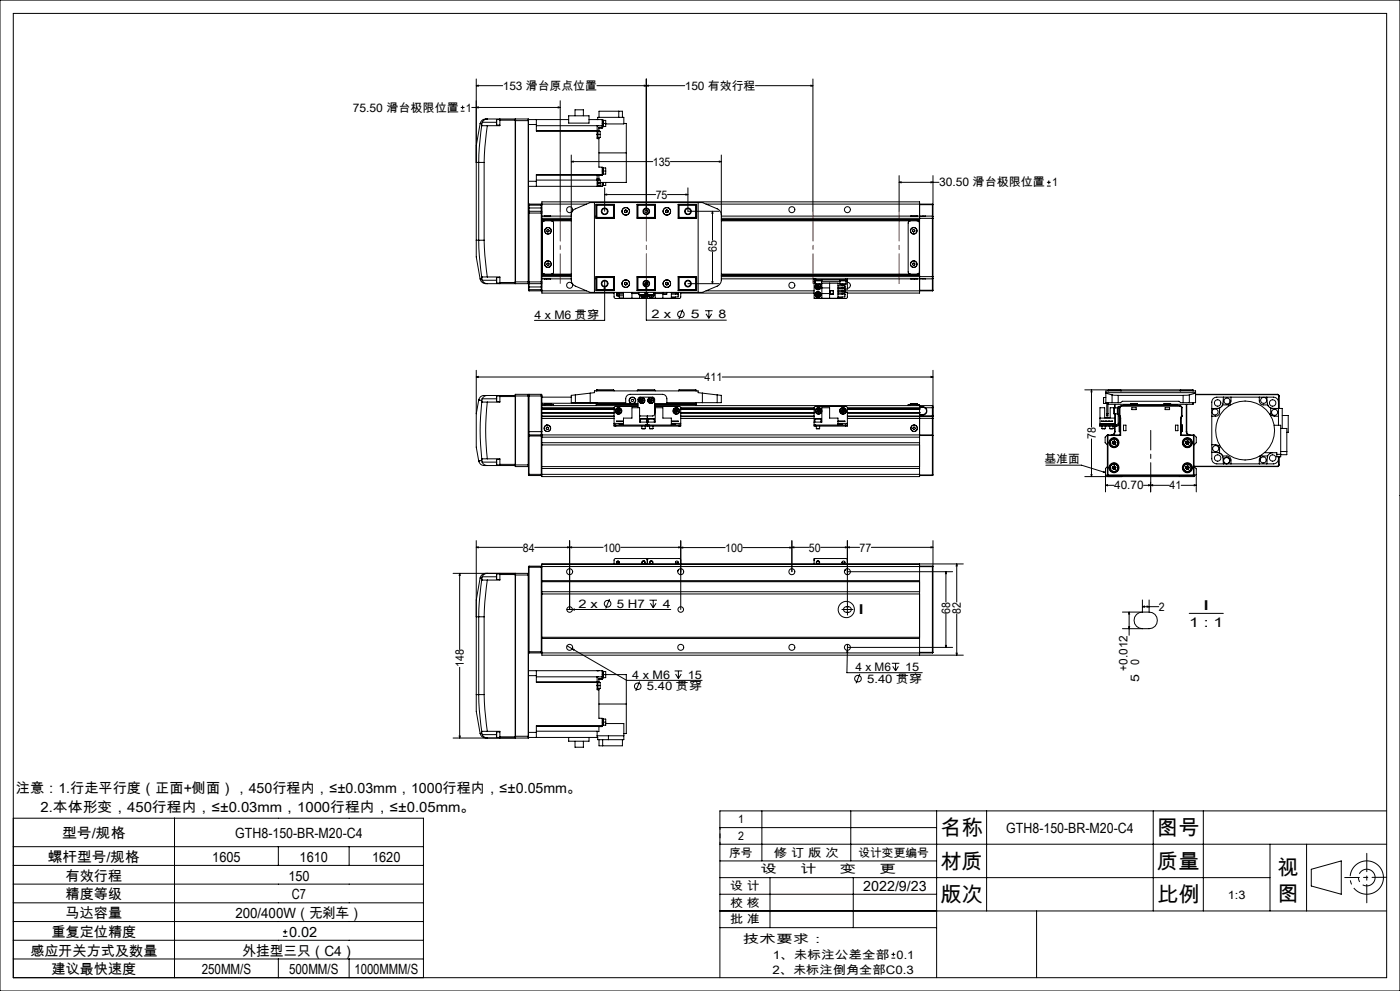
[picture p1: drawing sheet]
<svg xmlns="http://www.w3.org/2000/svg" width="420mm" height="297mm" viewBox="0 0 420 297" stroke-linecap="round" stroke-linejoin="round" font-family="sans-serif">
<g fill="none" stroke="#000" stroke-width=".3">
<path d="M0 0h420v297h-420zM4 4h412v289h-412zM138.2 33.3h1.1M138.2 32.2h1.1M138.8 31.6v1.2M141.5 32.2h26.6M142.9 25.7l.6-.2v.3zM142.9 23.7v48.3M142.9 25.7h7.9M142.9 32.2l.6-.2v.3zM144 37l-1.1 6.7v5h.7M144 37l.5 .1"/>
<path d="M144.5 37.5l-.7 6.6-.2 4.6M144.5 37.5l1.7 .2M144.5 37.1v.4M144.7 36.7l-.2 .4M144.7 36.7h4.2M146.2 35.7h-.4a1.66 1.66 0 0 0-1.8 1.3M146.2 37.7l-.7 6.5-.3 4.5M146.2 35.7l8.4 .1M146.2 35.7l-.8 .2-.7 .8M149 35.8v1.7M149 35.8h1M149 37.5h1"/>
<path d="M150 35.7v.3M150 36v1.7h-3.8M150 36h4.6M154.6 35.8v.4M154.6 36.2v48.3M154.6 36.2h3.9M154.7 35.7v49.3M154.7 35.7h3.8M154.7 35.7l-.1 .1M158.5 35.7v49.3M158.5 35.7v.5M158.5 36.2v48.7"/>
<path d="M158.5 35.8h12.1M158.5 37.3h2.4M160.9 37.3v2h18.5v2h-.3M160.9 35.8v1.5M160.9 39.2h18.2M160.9 37.7h19.8M167.5 32l.6 .2-.6 .1zM168.1 30.2v33.1M170.6 34.7h6.1v2.2h-6.1zM172.5 34.7v-1.8h2.5v1.8M176.7 35.8h4v2.6h-1M179.1 25.7h26.3"/>
<path d="M179.1 39.2v1.1M179.1 37.7h.1M179.1 37.7v1.4M179.1 35.8h.1M179.1 35.8h.2M179.1 39.1v.1M179.1 39.1h.6M179.3 35.8v-.6h7.8v1.9h-5.4M179.4 39.4h.7v.9M179.7 39.1v.3M179.7 35.2v-1.9h7v1.9M180.7 38.2h-1v.9"/>
<path d="M180.7 36h.3v2h-.3M180.7 37h1M180.8 36v2M181 36.1h.7v.9M181.7 37v.9h-.7M185.6 33.3v1.9M187.1 37h.8v8.8M193.3 25.5l.6 .2-.6 .1zM193.9 25.7l.6-.2v.3zM193.9 23.7v39.6M226.6 25.7h17.3M243.3 25.5l.6 .2-.6 .1z"/>
<path d="M243.9 23.7v39.6M143.6 48.7h1.6M143.6 48.7v23.3M145.2 48.7v23.3M158.5 54.3h2.4M160.9 54.3v1.5M160.9 54h18.2M171.4 48.4l.6-.1v.3zM171.4 46.5v37.8l.9 1.3 4.8 2h33.6l4.5-1.8 .6-.5 .5-.6 .1-.8v-37.4M171.4 48.4h24.4M179.1 40.3v1.3h.6M179.1 40.3h.1"/>
<path d="M179.1 52.5h.1M179.1 52.5v1M179.1 54v1.8M179.1 53.9h.3v1.9M179.1 55.8h.1M179.1 40.3h1M179.1 53.5v.5M179.1 53.5h.6M179.1 54.9h1M179.4 53.9h.7v1M179.7 41.2v.4M179.7 53.5v.4"/>
<path d="M179.7 41.6v8.5h1v2.4h-19.8M179.7 55.8h.1M179.7 45.8h8.2M180.1 40.3v.9h-.7M180.1 54.9v.9h-.7M180.7 52.3h-19.8v2M180.7 50.3h.3v1.9l-.3 .1M180.7 52.6h-1v.9M180.7 54.7v1.1h-22.2M180.7 51.3h1M180.8 50.3v2M180.8 54.7v1"/>
<path d="M181 50.3h.7v1M181 54.7v.9l-.3 .1M181.4 58.3l.6-.1v.3zM181.4 56.3v7M181.4 58.3h15.3M181.7 51.3v.9h-.7M181.7 54.7v.9h-.7M187.9 45.8v8.9h-7.8M200.2 58.3h6.2M201.1 48.4h15.3M205.8 58.2l.6 .1-.6 .2zM206.4 56.3v7h9.3"/>
<path d="M215.8 48.3l.6 .1-.6 .2zM269.7 54.6l.6-.1v.3zM269.7 54.6h12M269.7 52.6v10.7M279.3 54.5l.6 .1-.6 .2zM279.9 52.6v12.3M314.1 55.8h1.1M314.1 54.6h1.1M314.6 54.1v1.1M142.9 72v5l1.1 6.6M142.9 72h.7M143.6 72h1.6"/>
<path d="M143.6 72l.2 4.6 .7 6.5M145.2 72l.3 4.4 .7 6.6M158.5 61.6h4.1M158.5 63.8h4.1M158.5 62.3h4.1M158.7 63.3v21.7M158.7 61.2v2.1M158.7 63.3h3.7M158.7 61.2h3.7M158.7 63.3l-.2 .2M158.7 61.2l-.2 .1M162.4 63.3v21.7"/>
<path d="M162.4 61.2v2.1M162.4 63.3l.2 .2M162.4 61.2l.2 .1M162.6 63.5v.3M162.6 63.5v-3h113.3v4.3M162.6 63.8v20.7M162.6 66.2h8.8M162.6 65.9h8.8M162.6 64.8h8.8M162.6 61.2h13.4M162.6 65.4h8.8M162.6 65.8h8.8"/>
<path d="M163.2 64.8h2M163.4 66.2l-.5 .2-.2 .3v14.9l.2 .4 .5 .2M164.1 68.9l.3-.1 .3 .2v.4l-.4 .2-.3-.3zM164.1 78.9l.4-.1 .2 .3v.3l-.4 .1-.3-.2zM165.4 66.2l.5 .2 .2 .3v14.9l-.2 .4-.5 .2M171.4 64.4l.1-.7 .8-.9 4.8-2.1h33.6l4.8 2.1 .8 .9 .1 .7M178.3 60.7v26.9M178.8 64.8h.1M178.8 61.2h5.5v4.2h-5.5zM178.9 61.5v3.9M178.9 61.5h5.1M179.1 61.3v4"/>
<path d="M179.1 61.3l-.2 .2M179.1 61.3h5.2M179.1 65.3h5.2M184 61.5l.2-.2v4l-.2-.1M184 65.2h-5.1l.2 .1M184 61.5v3.7M187.4 63.5l.3 .2M187.4 63.1v.4M187.7 62.9l.4 .2M187.7 62.9l-.3 .2M188.1 63.5l-.4 .2M188.1 63.1v.4"/>
<path d="M191.1 61.2h5.5v4.2h-5.5zM191.1 61.3h5.5M191.1 65.3h5.5M191.4 61.5v3.7M191.4 61.5l-.2-.2v4l.2-.1M191.4 61.5h5M191.4 65.2h5M196.4 61.5l.2-.2v4l-.2-.1M196.4 61.5v3.7M199.7 63.5l.4 .2M199.7 63.1v.4M200.1 62.9l.3 .2"/>
<path d="M200.1 62.9l-.4 .2M200.4 63.5l-.3 .2M200.4 63.1v.4M203.4 61.2h5.6v4.2h-5.6zM203.4 61.3h5.3M203.4 65.3h5.3M203.7 61.5l-.1-.2v4l.1-.1M203.7 61.5v3.7M203.7 61.5h5.2M203.7 65.2h5.2l-.2 .1M208.7 61.3v4M208.7 61.3l.2 .2"/>
<path d="M208.9 61.5v3.9M208.9 64.8h.1M209.4 60.7v26.9M211.8 61.2h67.9M213.7 63.3v8.7M213.7 75.5v9.5M213.7 63.3l.2 .6h-.3zM216.4 66.2h59.5M216.4 65.9h59.5M216.4 64.8h60.5M216.4 65.4h63.3M216.4 65.8h59.5"/>
<path d="M273.1 66.2l-.6 .5v14.9l.6 .6M273.2 64.8h2M273.8 68.9l.3-.1 .4 .2-.1 .4-.3 .2-.3-.3zM273.9 78.9l.3-.1 .3 .3-.1 .4h-.4l-.2-.3zM275.1 66.2l.5 .2 .2 .4v14.7l-.2 .5-.5 .2M275.9 64.8v.6M275.9 65.4v17.5M275.9 61.3h3.8M276.9 64.8h.7M276.9 64.8h.1M277.6 64.8h-.7M277.6 64.8h2.1"/>
<path d="M279.7 64.8v.6M279.7 65.4h.2M279.7 64.8l.2 .1M279.7 61.2v.1M279.7 61.2l.2 .1h-.2M279.7 61.3v3.5M279.7 65.4v17.5M279.9 64.9v.5M279.9 65.4v17.5M144 83.6a1.84 1.84 0 0 0 2.2 1.4M144.5 83.1v.5M144.5 83.6l.2 .4"/>
<path d="M144.5 83.6h-.5M144.7 84l.7 .8 .8 .2M144.7 84h4.2M146.2 83l-1.7 .1M146.2 83h3.8v1.7M149 83.2v1.6M149 83.2h1M149 84.8h1M150 84.7v.3M150 84.7h4.6M154.6 84.9l-8.4 .1M154.6 84.5v.4"/>
<path d="M154.6 84.5h8M154.6 84.9l.1 .1M154.7 85h3.8M158.5 84.9v1.1M158.5 86l.2 1.2M158.5 84.9v.1M158.5 86.8h4.1M158.5 84.8l.2 .2M158.5 86h4.1M158.7 85v2.2M158.7 85h3.7M158.7 87.2h3.7"/>
<path d="M162.4 85v2.2M162.6 84.5v.3M162.6 84.8v3h21.6M162.6 82.2h8.8M162.6 82.5h8.8M162.6 83.6h8.8M162.6 87.2h13.4M162.6 82.9h8.8M162.6 84.8l-.2 .2M162.6 87l-.2 .2M163.2 83.6h2M178.8 83.6h.1"/>
<path d="M178.8 82.9h5.5v4.2h-5.5zM178.9 82.9v3.9M178.9 86.8h5.1M178.9 86.8l.2 .2M179.1 83v4M179.1 83l-.2 .2h5.1M179.1 83h5.2M179.1 87h5.2M181.4 85.8l.1 .6h-.3zM181.4 84.2v11.8h-21.1M184 83.2l.2-.2v4l-.2-.2M184 83.2v3.6"/>
<path d="M184.2 87.6v1.5l.4 .4 9.4-.1M185 87.6v.2h2M185 88.2v.4h2M185 88.2v.2M185 88.2h2M185.2 88.6h.4M185.8 87.8v.4l-.4-.3-.4 .3M185.8 88.6v.7h1.2M187 87.6v1.8h14.4v-1.8M187.4 85.2l.3 .2M187.4 84.8v.4M187.7 84.6l.4 .2"/>
<path d="M187.7 84.6l-.3 .2M188.1 85.2l-.4 .2M188.1 84.8v.4M189.6 87.6v1.8M189.6 88h2.1M191.1 83h5.5M191.1 82.9h5.5v4.2h-5.5zM191.1 87h5.5M191.4 83.2v3.6M191.4 87v.1M191.4 83.2l-.2-.2v4l.2-.2M191.4 83.2h5"/>
<path d="M191.4 86.8h5M191.7 88.3h1.8M191.7 87.6v.7M191.9 88.3v1.1M192.1 87v.1M192.6 88.3l.1 .3M192.7 88.6l.5 .2M193 88.3l-.3 .3M193.1 88.3l.1 .5M193.2 88.3l.3 .1M193.5 87.6v.7M193.5 88.1v.3"/>
<path d="M193.5 85.2l.3-.1zM193.5 85.2l.2 .2M193.5 88.4l-.3 .4M193.6 85.3l.1 .1M193.6 87.6a.86 .86 0 0 1-.2 1.5 .86 .86 0 0 1-1.2-.8M193.7 87.6a.9 .9 0 0 1-.3 1.5 .9 .9 0 0 1-1.2-.8M193.8 84.6v.5M193.8 84.9h.5M193.9 85.8l.1 .6h-.3zM193.9 84.2v11.8h24M194.2 84.7v.6M194.2 87.6v1.8"/>
<path d="M194.3 88.3h1.8M194.3 87.6v.7M194.5 88.3l.2 .5M194.9 88.3l.1 .3M195 88.6l.4 .2M195.3 88.3l-.3 .3M195.4 88.3v.5M195.5 88.3l.4 .2M195.7 87v.1M195.8 88.3l.1 .2M195.9 88.5l-.5 .3M196.1 87.8a.9 .9 0 0 1-.2 1.2 .9 .9 0 0 1-1.2-.2"/>
<path d="M196.1 87.8a.86 .86 0 0 1-.2 1.2 .86 .86 0 0 1-1.2-.2M196.1 87.6v.7M196.4 83.2l.2-.2v4.1M196.4 83.2v3.6M196.4 87v.1M196.4 86.8l.2 .2M196.6 87.6v1.8M196.6 88h2.3M198.9 87.6v1.8M199 87.6v.6h1v-.6M199.7 85.2l.4 .2M199.7 84.8v.4"/>
<path d="M200.1 84.6l.3 .2M200.1 84.6l-.4 .2M200.4 85.2l-.3 .2M200.4 84.8v.4M201.4 88.2h2M202.7 87.8v.4l.4-.3 .3 .3M202.7 89v.3h-1.3M203.4 88.2v.2M203.4 82.9h5.6v4.2h-5.6zM203.4 87.6v.2h-2M203.4 88.2v.8h-2M203.4 83h5.3"/>
<path d="M203.4 87h5.3M203.7 83.2l-.1-.2v4l.1-.2M203.7 83.2v3.6M203.7 86.8h5.2M204.2 87.6v1.5l-.4 .4-9.3-.1M204.2 87.8h40M204.8 92.8l-1.1 2.8M206.4 85h9.3M208.7 83v4M208.7 83l.2 .2h-5.2M208.9 82.9v3.9M208.9 83.6h.1"/>
<path d="M208.9 86.8l-.2 .2M211.5 93.1h2.3M211.8 94l.9 1.4M211.8 87.2h32.4M212.7 93.1v2.3M213.5 94l-.8 1.4M213.6 84.4h.3l-.2 .6zM216.4 82.2h59.5M216.4 82.5h59.5M216.4 83.6h27.8M216.4 82.9h63.3M244.2 83.6h.5"/>
<path d="M244.2 83.9h.5M244.2 83.9v.5M244.2 83.6v.3M244.2 84.4v5h7.2v-4.5h-4.9M244.2 84.4h.5M244.2 84.9h.5M244.5 83.9v.3h2.1v-.3M244.7 85.1h.1M244.7 84.2v.9M244.7 85.2h1.7M244.7 83.6v.3M244.7 83.6h9"/>
<path d="M244.7 83.9h9M244.9 86l.2 .4M244.9 88.1l.1 .5M244.9 88.1l1 .4M245 85.2l-.5 .8M245 88.6l.4 .2M245.1 85.5l-.2 .5M245.1 85.5l.6 .9M245.4 87.8l-.5 .3M245.4 87.8l.4 .2M245.4 87.8v1M245.6 85.5h-.5"/>
<path d="M245.6 85.5l.3 .4M245.6 85.5l-.5 .9M245.7 86.4h-.6M245.7 85.2a.88 .88 0 0 1 .2 1.5 .88 .88 0 0 1-1.4-.7M245.8 85.2a.9 .9 0 0 1 .1 1.5 .9 .9 0 0 1-1.4-.7M245.8 88l.1 .5M245.8 88l-.8 .6M245.9 88.5l-.5 .3M245.9 85.9l-.2 .5M245.9 85.9l-1 .1M246.4 85.2h.1M246.5 84.2v.9"/>
<path d="M246.5 84.4h5.5M246.6 84.9v4.5M246.6 88h2.3M246.6 86.3h2.3M248.9 84.9v4.5M249 87.1h1v1.1h-1zM249 88.1v-1h1v1M251.4 85.6h2.1v.5M251.4 86.5h2.1v.5h-2.1M251.4 87.3h2.1v.5h-2.1M251.4 88.2h2.1v.8h-2.1M251.4 86.1h2.1"/>
<path d="M251.4 85h.6M251.9 83.9v.3h2v-.3M252 85.1h.1M252 85.1h1.8M252 84.2v.9M252.7 87.8v.4l.3-.3 .4 .3M252.7 85.2v.4M252.7 87v.3M252.7 89v.3h-1.3M252.7 87.2h27M252.8 85.6h.5M253.4 86.1l-.4 .3-.3-.3v.4"/>
<path d="M253.5 85.9v.2M253.5 88.2v.2M253.5 87.6h.7v1.5l-.4 .4-9.3-.1M253.7 83.6h.5M253.7 83.9h.5M253.7 83.6v.3M253.8 85.1l-1.8 .1M253.8 84.2v.9M253.8 84.4h.4M254.2 84.6a.9 .9 0 0 1 .9 .9 .9 .9 0 0 1-.9 .9M254.2 83.9v.5M254.2 83.6v.3"/>
<path d="M254.2 84.4v2.2h-.7M254.2 83.6h22.7M273.2 83.6h2M275.9 82.9v4.9h-21.7M275.9 82.9v.6h1M275.9 87h3.8M276.9 83.5l.7 .1M276.9 83.6h.7M276.9 83.5v.1M277.6 83.6h2.1M279.7 82.9h.2M279.7 82.9v.7"/>
<path d="M279.7 87h.2M279.7 87v.2M279.7 83.6v3.4M279.9 82.9v.5M279.9 83.4l-.2 .2M279.9 87l-.2 .2M279.9 83.4v3.6M142.9 113l.6-.2v.3zM142.9 111v13M142.9 113h68.5M143.6 119.9h.1M143.6 119.9l.9 .1"/>
<path d="M143.6 119.9l-.7 4.1M144.6 119.5l-.1 .5M144.6 119.5h4.3M146.2 118.5h-.3a1.84 1.84 0 0 0-2.3 1.4M146.2 118.5a1.59 1.59 0 0 0-1.6 1M146.2 118.5h8.4M148.9 119.5l.1 .9M149 118.7l-.1 .8M149 118.7v1.7M149 118.7h1M150 118.5v.3M150 118.8v1.7h-3.8"/>
<path d="M150 118.8h4.6M154.6 118.7h8M154.6 118.8v20.4M154.7 118.2l-.1 .6M154.7 118.2v21.6M154.7 118.2h3.8M158.5 118.2v21.6M158.5 118.2v12.3M158.7 118.2v12.1M158.7 118.2h3.7M158.7 118.2l-.2 .2M162.4 118.2v12.1"/>
<path d="M162.4 118.2l.2 .5M162.6 119h8.8M162.6 118.7v10.7M172.6 118.4l-1.2 .1v2.2h1.2M172.6 118.4v2.3M177.1 117.8v2.9M177.1 117.8l1.2-.1v-.5h31.1v.5l1.3 .1M177.1 117.8l-4.5 .6M178.9 117h5.3M178.9 117v.2M179.1 116.8h4.9l.2 .2M179.1 116.8v.4"/>
<path d="M179.1 116.8l-.2 .2M184.2 117v.2M191.2 117l.2-.2h5l.2 .2M191.2 117h5.4M191.2 117v.2M192.3 119.6l-.2 .4M192.3 119.6l.2 .4M192.8 119.6l.2 .4M192.8 119.6h-.5M192.8 119.6l-.3 .4M193 120l-.2 .4M193 120h-.9"/>
<path d="M194.9 119.6l-.2 .4M194.9 119.6l.3 .4M195.4 119.6l.3 .4M195.4 119.6h-.5M195.4 119.6l-.2 .4M195.7 120l-.2 .4M195.7 120h-1M196.6 117v.2M203.6 117v.2M203.6 117h5.3M208.7 116.8h-5l-.1 .2M208.7 116.8v.4"/>
<path d="M208.7 116.8l.2 .2M208.9 117v.2M210.7 117.8v2.9M210.7 117.8l4.5 .6M215.2 118.4l1.2 .1v2.2h-1.2M215.2 118.4v2.3M216.7 113h63.2M279.3 112.8l.6 .2-.6 .1zM279.9 111v13.6M325.4 116.8h32.5M327.4 116.8v11.2M327.4 116.8l.2 .6h-.3z"/>
<path d="M331 119.1h.1M331 119.1v1.8M331.1 119.1v1.8M331.1 119.1h.7M331.8 117.7h26.9M331.8 117.8l1.8 .6M332.4 117h4M332.4 117v.2M332.4 117l.1-.2v.4M333.6 118.4l1.9 .1M333.6 118.4v2.3M335.5 118.5h19.4"/>
<path d="M335.5 118.5v2.2M336.4 117l-.2-.2v.4M336.4 117v.2M354 117h4M354 117l.2-.2v.4M354 117v.2M354.9 118.5v2.2M356.8 118.4l-1.9 .1M356.8 118.4v2.3M357.9 116.8v.4M357.9 116.8l.1 .2M358 117v.2"/>
<path d="M358.7 118.2h24.5M358.7 118.3h24.5M358.7 117.8l-1.9 .6M367 119l-.2 2.4M369.3 119v1.4l-.4 .6 .2 .4M377.8 119v1.2a1.21 1.21 0 0 0 1.2 1.2h1.3M379 119h-13.9a1.45 1.45 0 0 0-1.6 1.5v2.8M379.2 119h2.8a1.51 1.51 0 0 1 1.5 1.5v7M380 119l.3 2.4M383.2 118.2l.4 .1 .1 .4M383.2 118.3l.4 .4M383.2 118.2v.1"/>
<path d="M383.6 118.7h.1M383.6 118.7v3.7M383.7 118.7v3.7M142.9 124v10l.7 4.1M143.6 138.1a2.06 2.06 0 0 0 2.6 1.4M143.6 138.1h.1M144.5 120.4l1.7 .1M144.5 120.4a75.3 75.3 0 0 0 0 17.2M144.5 120v.4M144.5 137.6v.4M144.5 138l.1 .5M144.5 138l-.9 .1"/>
<path d="M144.6 138.5l.8 .8 .8 .2M144.6 138.5h4.3M146.2 120.5a73.4 73.4 0 0 0 0 17M146.2 137.5l-1.7 .1M146.2 137.5h3.8v1.7M146.2 139.5h8.4M148.9 138.5l.1 .8M149 137.7l-.1 .8M149 137.7v1.6M149 137.7h1M149 139.3h1M149 120.4h1"/>
<path d="M150 139.2v.3M150 139.2h4.6M154.6 139.2l.1 .6M154.6 139.3h3.9M154.7 139.8h3.8M158.5 139.7v.1M158.5 130.5v11.8l.2 .2M158.5 130.7h4.1M158.5 129.4h4.1M158.7 130.3h3.7M158.7 130.3v12.2M158.7 130.3l-.2 .2"/>
<path d="M162.4 130.3v12.2M162.4 130.3l.2 .2M162.6 129.4v.9M162.6 132.7h113.3M162.6 133.3h113.3M162.6 131h113.3M162.6 130.3h117.1M162.6 139.8h113.3M162.6 121.6h28.8M162.6 122.6h21.6M162.6 123.7h21.6M162.6 122.7h21.6"/>
<path d="M162.6 123.6h21.6M162.6 122.2h21.6M162.6 124.7h21.6M162.6 125.4h21.6M162.6 122.5h21.6M162.6 124.8h21.6M162.6 120.9h16.3M163.4 121h2M163.4 121v.6M163.4 121.2h1.9M163.9 128.1l.4-.1 .3 .3-.1 .3-.4 .1-.2-.3zM165.4 121.2h.7v.4"/>
<path d="M165.4 121.2h-2.7v.4M165.4 121v.6M172.6 120.7h15.1v-1.2a1.33 1.33 0 0 1 1.4-1.3h9.6a1.33 1.33 0 0 1 1.4 1.3v1.2h15.1M178.9 120.7v.9M179.1 120.7v.3M179.1 121l-.2 .2h12.5M179.1 121h12.3M184.2 127.4v.3h.5M184.2 127.4h.5M184.2 126.9v.5M184.2 126.9h2.8M184.7 127.4h9"/>
<path d="M184.7 127.7h9M184.7 127.4v.3M185.1 123.3l.3 .3M185.2 122.8l-.1 .5M185.2 122.8l.4 .4M185.6 123.2l-.2 .4M185.6 123.2l.3 .3M185.7 122.7l-.5 .1M185.7 122.7l.4 .3M185.7 122.7l-.1 .5M185.9 123.5l-.5 .1M186.1 123l-.2 .5"/>
<path d="M186.1 123l-1 .3M187 127.4v-2.1h2.6v-3.1h2.3v4.3h4.7v-4.3h2.3v3.1h2.5v2.1M187 127h-1.2v.2h1.2M187 126.2h-2l2 .1M191.4 121.8l-7 .1-.2 .3v4.7M191.4 122.2v-2.5l.4-.6 4.1-.1 .4 .3v5.1l-.4 .3h-4M192.1 120l.2 .5M192.2 125.6h1.8M192.2 125.6v.9M192.5 128.4h1.1M192.5 127.7v.7M192.5 120l.3 .4"/>
<path d="M192.5 120l-.2 .5M192.8 120.4l-.5 .1M193.6 127.7v.7M193.7 127.4h1M193.7 127.7h.5M193.7 127.4v.3M193.9 125.5l-1.7 .1M194 125.6h.1M194 125.6v.9M194.2 127.7h.5M194.2 124.7v3M194.5 125.6h.2"/>
<path d="M194.5 125.6v.9M194.7 125.5l-.2 .1M194.7 125.5h1.6M194.7 127.4v.3M194.7 127.4h9M194.7 127.7h9M194.7 120l.3 .5M194.9 128.4h1M194.9 127.7v.7M195.2 120l-.2 .5M195.2 120l.3 .4M195.5 120.4l-.5 .1"/>
<path d="M195.9 127.7v.7M196.3 125.6h.1M196.3 125.6v.9M196.4 122.6l.2 .5-.2 .6M196.4 121.8l7.6 .1 .2 .3v4.7M196.4 122.8v.7M196.4 122.9v.5M196.4 121.6h83.3M196.4 121h12.3M201.4 127h1.3v.2h-1.3M201.4 126.2h2l-2 .1M201.4 126.9h2.8"/>
<path d="M202.4 122.9l.1 .5M202.4 122.9l.9 .5M202.5 123.4l.4 .2M202.8 122.7l-.4 .2M202.8 122.7l.5 .2M202.8 122.7l.1 .9M203.3 122.9v.5M203.3 122.9l-.8 .5M203.3 123.4l-.4 .2M203.7 127.4h.5M203.7 127.4v.3M204.2 127.4v.3h-.5"/>
<path d="M204.2 126.9v.5M204.2 122.6h40M204.2 123.7h40M204.2 122.7h40M204.2 123.6h40M204.2 122.2h40M204.2 124.7h40M204.2 125.4h40M204.2 122.5h40M204.2 124.8h40M208.7 120.7v.3M208.7 121l.2 .2h-12.5"/>
<path d="M208.9 120.7v.9M244.2 127.4h.5M244.2 126.5h2.4v-4.3h2.3v3.1h2.5v2.1M244.5 125.6h.2M244.5 125.6v.9M244.5 125.5v.1M244.5 125.5h.2M244.7 125.6h1.6M244.7 125.5l1.6 .1M244.7 127.4h9M244.7 127.7h9M244.7 127.4v.3"/>
<path d="M244.9 128.4h1M244.9 127.7v.7M245.1 123.4l.4 .2M245.1 122.9v.5M245.1 122.9l.5 .3M245.6 123.2l.4 .2M245.6 123.2l-.1 .4M245.6 122.7l-.5 .2M245.6 122.7l.4 .2M245.6 122.7v.5M245.9 127.7v.7M246 123.4l-.5 .2"/>
<path d="M246 122.9v.5M246 122.9l-.9 .5M246.3 125.6v.9M251.4 127h1.3v.2h-1.3M251.4 126.2h2.1l-2.1 .1M251.4 126.9h2.8M252.4 122.9l.1 .5M252.4 122.9l.5 .3M252.5 123.4l.4 .2M252.8 122.7l-.4 .2M252.8 122.7l.5 .2M252.8 122.7l.1 .5"/>
<path d="M252.9 123.2v.4M252.9 123.2l.4 .2M252.9 123.2l-.4 .2M253.3 122.9v.5M253.3 122.9l-.4 .3M253.3 123.4l-.4 .2M253.7 127.4h.5M253.7 127.4v.3M254.2 122.5l21.7 .1M254.2 127.4v.3h-.5M254.2 126.9v-4.7l-.2-.3-9.4-.1-.4 .4v5.5h.5M254.2 126.9v.5"/>
<path d="M254.2 122.6h21.7M254.2 123.7h21.7M254.2 122.7h21.7M254.2 123.6h21.7M254.2 122.2h21.7M254.2 124.8h21.7M273.1 121h2M273.1 121.2h2.7v.4M273.1 121.2h-.6v.4M273.1 121v.6M273.2 121.2h1.9M274 128h.4l.2 .4-.2 .3h-.4l-.2-.4z"/>
<path d="M275.1 121v.6M275.9 123.7h.1M275.9 122.2v2.6M275.9 124.8v18h-113.3v-12.5M275.9 122.6h.1M275.9 130.5h3.8M275.9 124.3h1M275.9 124.2h1M275.9 124.8h3.8M275.9 122.1h1M276.9 121.9h-1v-.3v.6M276.9 122.1l.7 .2"/>
<path d="M276.9 121.9l.7 .3M276.9 121.9v.2M276.9 124.2v.1M277.6 122.3a1.09 1.09 0 0 1 .3 1.2 1.09 1.09 0 0 1-1 .7M277.6 122.2a1.17 1.17 0 0 1 .4 1.3 1.17 1.17 0 0 1-1.1 .8M277.6 122.2h2.1M277.6 122.2v.1M279.7 130.3v.2M279.7 130.3l.2 .2h-.2M279.7 121.6v.6M279.7 121.6l.2 .1v.5h-.2M279.7 124.6h.2"/>
<path d="M279.7 124.6v.2M279.7 125.4h.2M279.7 124.8v.6M279.7 124.6l-25.5 .1M279.7 122.2v2.4M279.7 125.4v4.9M279.7 130.5v11.8M279.7 125.4h-25.5M279.9 124.7l-.2 .1M279.9 124.6v.1M279.9 124.7v.7M279.9 125.4v16.9"/>
<path d="M313.8 139.4h10.6l7.2 2.2M327.4 131.5v11.3M330 125.3h4.5M330.1 127h4.3v.2h-4.3zM330.4 126.2l.8 .1zM330.4 127.4h-.5v.3h.5M330.4 127.4h4.6M330.4 127.7h1.4M330.4 127.4v.3M330.6 128.4h1M330.6 127.7v.7M331 120.9h.1"/>
<path d="M331.1 120.9h.9M331.6 126.2l.5 .1zM331.6 127.7v.7M331.8 127.7h.9M331.8 127.4v.3M332 124v.7h.4v-.7M332 124h.4M332 120.7v3.3M332.2 130.5l.1-.2 .1 .2M332.2 130.5h.2M332.2 139.8l-.6 .6v7M332.2 130.5v11.8"/>
<path d="M332.4 130.5h3.8M332.4 120.7v3.3M332.4 130.5v11.8M332.4 121l.1 .2M332.4 126.2l.5 .1zM332.5 121.2h6.7M332.5 120.7v.5M332.7 127.7h2.3M332.7 127.4v.3M332.9 128.4h1M332.9 127.7v.7M333.3 126.2l.5 .1z"/>
<path d="M333.6 120.7h1.9M333.6 120.7h-1.8v-3.5h26.9v3.5h-1.9M333.7 132.8l.3 .4M333.8 132.3l-.1 .5M333.8 132.3l.4 .4M333.8 139.8l-.1 .5M333.8 139.8l.4 .4M333.9 127.7v.7M334.2 122.2v.1M334.2 122.3v1.7M334.2 122.2v1.8M334.2 124h1"/>
<path d="M334.2 122.2h1M334.2 132.7l-.5 .1M334.2 132.7l-.2 .5M334.2 132.7l.4 .4M334.4 129.4a.96 .96 0 0 1-1 .9M334.4 129.4h.1M334.4 132.1l-.6 .2M334.4 132.1l.4 .4M334.4 132.1l-.2 .6M334.4 139.6l.4 .4M334.4 139.6l-.6 .2M334.4 139.6l-.2 .6"/>
<path d="M334.4 121.2v1M334.4 127.7v1.7M334.5 122.2h-1.4v3h-1.7v-3h-1.4v5.2M334.5 124v3.4M334.5 129.4l-.5 .9M334.5 121.2v1M334.5 127.7v1.7M334.6 133.1l-.6 .1M334.8 132.5l-.2 .6M334.8 132.5l-.6 .2M335 127.4v.3M335.5 122.2h-.3v1.9h.3"/>
<path d="M335.5 126.9l-.5 .5M335.5 120.7h.7l.5-.4h17l.5 .4h.7M335.5 126.9h.3M335.5 122.3h.3M335.5 122.3v4.6M335.8 127.4v2M335.8 127.3h.1M335.8 127.4h.1M335.8 124.7l.2 .7M335.8 122.2v-.4h-.3v.5M335.8 126.9a.84 .84 0 0 1-.8 .8M335.8 122.2h.2"/>
<path d="M335.8 124.6l.1 .2M335.8 124.6h.2M335.8 127.3v2.1M335.8 127.3h.2M335.8 129.4h.2M335.8 122.2v4.7M335.9 124.8l.1 .6M336 124.6v.1M336 124.7l.2 .7M336 124.7l-.1 .1M336 127.3v2.1M336 122.2v2.4"/>
<path d="M336 127.4h.1M336 129.3v.1M336 125.4h.2M336 130.3l.2 .2M336 130.3h-3.8l-.7 .7v1.7l.7 .6M336 125.4v4.9M336.2 125.4v5.1M336.5 121.6v.1M336.5 121.7l-.5 .5M336.5 121.6l-.5 .1-.2 .5M336.5 121.6h17.4M336.5 121.7h17.4"/>
<path d="M337 127.4h.8v1.7h-.8zM337.9 121.2h-.7v.4M337.9 121.2h14.6M337.9 121.2v.4M339.2 121h2M339.2 121.2h.1M339.2 121.2h2M339.2 121v.2M339.5 122.2h1.4v.6h-1.4zM341.2 121.2h.1M341.2 121v.2M349.2 121h2"/>
<path d="M349.2 121.2h.1M349.2 121.2h2M349.2 121v.2M349.5 122.2h1.4v.6h-1.4zM351.2 121.2h.1M351.2 121.2h6.7M351.2 121v.2M352.5 121.2h.7v.4M352.5 121.2v.4M352.6 127.4h.8v1.7h-.8zM353.9 121.7l.5 .5M353.9 121.6v.1"/>
<path d="M353.9 121.6l.5 .1 .2 .5M354.2 125.4h.2M354.2 130.5h3.8M354.2 125.4v5.1M354.4 129.3v.1M354.4 130.3l-.2 .2M354.4 130.3h3.8l.7 .7v1.7l-.7 .6M354.4 125.4v4.9M354.4 124.7l.1 .1M354.4 124.7l-.2 .7M354.4 127.3v.1M354.4 122.2h.2"/>
<path d="M354.4 124.6h.2M354.4 124.6v.1M354.4 127.3v2.1M354.4 127.3h.2M354.4 129.4h.2M354.4 122.2v2.4M354.5 124.8l-.1 .6M354.6 127.3v2.1M354.6 124.7l-.2 .7M354.6 124.6l-.1 .2M354.6 122.2v2.5M354.9 120.7h1.9"/>
<path d="M355.6 132.8l.4 .4M355.8 139.8l-.2 .5M355.8 139.8l.8 .8M355.8 132.3l-.2 .5M355.8 132.3l.8 .8M355.9 129.4l.2 .6 .3 .3M355.9 129.4h.1M355.9 121.2v8.2M356 129.4a1.02 1.02 0 0 0 1 .9M356 121.2v8.2M356.4 139.6l.4 .4M356.4 139.6l-.6 .2"/>
<path d="M356.4 139.6l-.2 .6M356.4 132.1l.4 .4M356.4 132.1l-.6 .2M356.4 132.1l-.4 1.1M356.6 133.1l-.6 .1M356.8 132.5l-.2 .6M356.8 132.5l-1.2 .3M357.9 120.7v.5M358 130.5h.2M358 130.5v-.2l.2 .2M358 120.7l-.1 .5M358 130.5v11.8"/>
<path d="M358.2 139.7h25M358.2 130.5v11.8M363.5 133.3h1.4l.6 .3 .4-.2M363.5 123.6v13.9a1.51 1.51 0 0 0 1.6 1.5h2.7M363.5 135.5l2.4 .3M365.8 135.7a2.25 2.25 0 0 1 1.2 2.6v.7M365.9 122.3v1.3a1.14 1.14 0 0 1-1.2 1.1h-1.2M365.9 135.8l.9 .9h1.3a1.2 1.2 0 0 1 1.2 1.2v1.1M365.9 122.3l-2.4 .2M366.1 133.8l-.2 .2v1.8M366.2 122.1l-.3 .2M366.8 121.4l-.9 .9"/>
<path d="M366.8 121.4h1.7l.2 .2M366.8 121.3l-.2 .4M378 136.7l.2 .3-.4 .6v1.4M378.4 136.4l.2 .3h1.7M380.3 136.7l-.3 2.3M380.3 121.4l.9 .9M380.3 121.4l.2 .3M380.9 122.1l.3 .2M381.2 124.6l.3-.2 .6 .3h1.4M381.2 122.3v1.7l-.3 .2M381.2 122.3l2.3 .2M381.8 135.7a1.69 1.69 0 0 0-1.5 1"/>
<path d="M382.2 127.5h2v9.4h-1.2v-1.2h-3.6M382.5 122.4h2.2v6M383 136.2h1.2M383.2 139.8h-25l.7 .7v6.9M383.2 139.7v.1M383.5 136.9a1.64 1.64 0 0 1-1.5 2.1h-13.9M383.6 139.3l-.4 .4M383.6 139.3h.1M383.6 136.9v2.4M383.7 139.3l-.1 .4-.4 .1M383.7 136.9v2.4M384.2 128.4h1.8v7.9h-1.8"/>
<path d="M384.2 135.3h1.8M384.7 124.5h1.8v5.1h-.5M158.5 142.1h4.1M158.7 142.5h3.7M162.6 140.4h113.3M162.6 142.2h113.3M162.6 142.3l-.2 .2M275.9 142.5h3.8M275.9 142.3h3.8M279.7 142.3v.2M279.7 142.3h.2M279.9 142.3l-.2 .2"/>
<path d="M327.3 142.2h.3l-.2 .6zM331.1 141.3l.5 .3h-.6zM331.6 142.2l.7 .6M331.6 145.4l.6-.1v.3zM331.6 145.4h2.6M332.2 142.3h.2M332.2 142.3l.2 .2M332.4 142.3v.2M332.4 142.5h25.6M332.4 142.3h25.6M333.7 140.3l.3 .4M334.2 140.2l.4 .4"/>
<path d="M334.2 140.2l-.2 .5M334.2 140.2l-.5 .1M334.6 140.6l-.6 .1M334.8 140l-.2 .6M334.8 140l-.6 .2M336.9 142.5l-.4 .3M343.1 145.4h7.7M344.6 145.3l.6 .1-.6 .2zM345.2 145.4l.6-.1v.3zM345.2 144.5v2.9M353.6 142.5l.3 .3M354.4 145.4h4.5"/>
<path d="M355.6 140.3l.4 .4M356.2 140.2l-.6 .1M356.2 140.2l-.2 .5M356.6 140.6l-.6 .1M356.8 140l-.2 .6M356.8 140l-.6 .2M358 142.3h.2M358 142.3v.2M358.2 142.3l-.2 .2M358.3 145.3l.6 .1-.6 .2zM358.9 142.2l-.7 .6h-32.8M137.9 171.8l.2 .6h-.3z"/>
<path d="M137.9 171.8v22.9M142.9 164l.6-.1v.3zM142.9 162v46.2M142.9 164h14M144 173.2l-1.1 6.6v5.1h.7M144 173.2l.5 .1M144.5 173.7l-.7 6.6-.2 4.6M144.5 173.7l1.7 .1M144.5 173.3v.4M144.7 172.9a1.64 1.64 0 0 1 1.5-1.1h-.4a1.66 1.66 0 0 0-1.8 1.4M144.7 172.9l-.2 .4M144.7 172.9h4.2"/>
<path d="M146.2 173.8l-.7 6.6-.3 4.5M149 172v1.7M149 172h1M149 173.7h1M150 171.8v.4M150 172.2v1.6h-3.8M150 172.2h4.6M154.6 171.8v.1M154.6 171.9v49.2M154.6 171.9v.4M154.6 172.3v48.4M154.6 172.3h3.9"/>
<path d="M158.5 171.8v49.4M158.5 171.8h-22.6M158.5 171.8v.1M158.5 170.1h4.1M158.7 169.7l-.2 .1v50.9M158.7 169.7v26M158.7 169.7h3.7M162.4 169.7v26M162.4 169.7l117.3 .1M162.6 177.3v.1M162.6 174h113.3M162.6 174.3h113.3"/>
<path d="M162.6 169.1h113.3M162.6 178h113.3M162.6 177.3h113.3M170.3 163.9l.6 .1-.6 .2zM170.9 164l.6-.1v.3zM170.9 162v20.7M180.9 164h-20.5M182.8 179.5l-1.1 2.8M185 168.4v.3h.8v-.3M185.2 168.2h.4M186.2 164h18M192.9 169a.5 .5 0 0 1-.2-.8 .5 .5 0 0 1 .8 0 .5 .5 0 0 1-.2 .8"/>
<path d="M194 167.4h.5M194.2 167.4v1.6M194.8 179.9h2.3M195.2 169a.5 .5 0 0 1-.2-.7 .5 .5 0 0 1 .8 0 .5 .5 0 0 1-.2 .7M196 179.9v2.2M202.7 168.4v.3h.7v-.3M203.4 171l-.1 .2M203.6 163.9l.6 .1-.6 .2zM204.2 167.9l-.4-.5h-9.2l-.4 .5-.4-.5h-9.2l-.4 .4v1.2M204.2 162v20.7M204.2 164.1l.6-.1v.2zM204.2 164.1h13.4"/>
<path d="M222.8 164.1h14.8M237 164l.6 .1-.6 .1zM237.6 164l.6-.1v.3zM237.6 164h5M237.6 162v9.3M244.2 167.9l.4-.5h9.2l.4 .5M244.5 167.4h-.3v1.6M245.2 169a.5 .5 0 0 1-.2-.8 .5 .5 0 0 1 .8 0 .5 .5 0 0 1-.2 .8M252.7 168.4v.3h.7M253.5 171l-.2 .2M253.5 168.4v.3M253.6 163.9l.6 .1-.6 .2z"/>
<path d="M254.2 171.3h31.6M254.2 164l.6-.1v.3zM254.2 162v19M257.9 164h-11.7M261.4 164h18.5M275.9 169v27.4M275.9 169.7h3.8M279.3 163.9l.6 .1-.6 .2zM279.7 169.7l.2 .1h-.2M279.7 169.7v.1M279.7 169.8v25.7M279.9 162v33.5"/>
<path d="M283.8 171.3v9.1M283.8 171.3l.1 .6h-.3zM287 169v11.4M287 169l.2 .6h-.4zM289 169h-126.4v27.4h126.4M342.7 179.8v3.6a2.49 2.49 0 0 0-2.5 2.5 2.49 2.49 0 0 0 2.5 2.5M344.7 179.8v3.6M137.9 200v21.2M143.6 184.9h1.6M143.6 184.9v23.3M145.2 184.9v23.3M158.5 195.3h4.1"/>
<path d="M158.5 195.5l.2 .2M158.7 195.7h3.7M162.6 195.7h117.1M162.6 191.3h113.3M162.6 191h113.3M162.6 195.5l-.2 .2M170 182.7h31.2M170.1 193.6l1.6 .8M171.7 194.4l.6 .2-.2 .3zM171.7 194.4l16.3 9.5h22.6M171.7 182.7l.6-.2v.3zM195.1 180.8l.9 1.3"/>
<path d="M196.8 180.8l-.8 1.3M253.3 182.1l.3-.2h1a.83 .83 0 0 1 .8 .8 .83 .83 0 0 1-.8 .8 1.18 1.18 0 0 1-1.5-.5zM253.4 182.7h1.7M254.2 181.9v1.6M254.2 194h31.6M254.2 194.9l.2 .6h-.4zM254.2 193.1l-.1 8.5h22.6M267.5 198.8h2.3M267.8 199.7l.9 1.3M268.7 198.8v2.2M269.5 199.7l-.8 1.3M275.9 195.5h3.8"/>
<path d="M279.7 195.5v.2M279.7 195.5h.2M279.9 195.5l-.2 .2M283.6 193.4h.3l-.1 .6zM283.8 184v10M286.8 195.8h.4l-.2 .6zM287 184v12.4M336.7 183.4h8M338.6 187.8h.3l-.2 .6zM338.7 183.4v7M338.7 183.4l.2 .6h-.3zM342.7 181.8l.6-.2v.4z"/>
<path d="M342.7 181.8h4.9M344.1 181.6l.6 .2-.6 .2zM344.7 183.4a2.49 2.49 0 0 1 2.5 2.5 2.49 2.49 0 0 1-2.5 2.5h-8M356.8 183.8h10.2M142.9 208.2v5l1.1 6.6M142.9 208.2h.7M143.6 208.2l.2 4.6 .7 6.5M143.6 208.2h1.6M144 219.8a1.85 1.85 0 0 0 2.2 1.4h-.2a1.46 1.46 0 0 1-1.3-1M144.5 219.3v.4M144.5 219.7l.2 .5M144.5 219.7l-.5 .1"/>
<path d="M145.2 208.2l.3 4.4 .7 6.6M146.2 219.2l-1.7 .1M146.2 219.2h3.8v1.6M149 219.4v1.6M149 219.4h1M158.5 201h2.4M158.5 219.5h2.4M158.5 202.5h2.4M160.9 219.5v1.5M160.9 201v1.5M160.9 201h19.8v2.6h-1M160.9 202.5v2h18.2"/>
<path d="M160.9 204.4h18.2M160.9 219.1h18.2M160.9 202.8h19.8M179.1 205.5v1.2h.6M179.1 204.5h.3v1.9h-.3M179.1 204.5v1M179.1 204.4v.1M179.1 202.8h.1M179.1 202.8v1.6M179.1 202.8v.1M179.1 201h.1M179.1 219.1v1.9"/>
<path d="M179.1 201h.3M179.1 205.5h1M179.1 204.3h.6M179.4 204.5h.7v1M179.4 201h.1M179.7 206.4v.3M179.7 204.3v.2M179.7 206.7v8.6h1v2.2M179.7 211h8.2M180.1 205.5v.9h-.7M180.7 217.5l-19.8 .2M180.7 215.4l1 .1v.9"/>
<path d="M180.7 202.2h7.2v8.8M180.7 217.8h-1v1.4l-.6-.1M180.7 203.3h-1v1M180.7 201.2h.3v2h-.3M180.7 217.5h-19.8v2M180.7 216.4h1M180.8 215.4v2M180.8 201.2v2M181 215.5v1.9h-.3M181 201.3h.7v1.8h-.7M181.7 216.4v.9h-.7M181.7 216.8h5.4v4.9h-7.8v-.7h-20.8"/>
<path d="M187.9 211v8.8h-.8M191.9 204.3l-1.2 2.8M202.4 201.1h2.2M202.7 202l.8 1.3M203.5 201.1v2.2M204.4 202l-.9 1.3M258 202l-1.2 2.8M137.8 220.6h.3l-.2 .6zM144.7 220.2h4.2M149 221h1M150 220.8v.4M150 220.8h4.6"/>
<path d="M154.6 221.1v.1M154.6 220.7v.4M154.6 220.7h3.9M158.5 221.2h-22.6M158.5 220.7v.5M170.6 221v1.1h6.1v-1.1M172.5 222.1v1.8h2.5v-1.8M179.1 220.5h8M179.7 221.7v1.8h7v-1.8M180.8 221.7v1.8M182.5 220.5v1.2M4 245.2h123v47.8"/>
<path d="M4 253.7h123M4 259.4h123M52.4 245.2v47.8M83.5 253.7v5.7M104.7 253.7v5.7M216 253h200M216 248h65M216 258h65M228.6 243v15M255.2 243v15M281 243v50M296 243v30"/>
<path d="M346 243v30M361 243v30M381 253v20M392 253v20M416 243h-200v50M4 265h123M4 270.6h123M4 276.2h123M84.9 279.3h1.3M85.5 278.6v1.3M216 278h65M216 273h200"/>
<path d="M216 263h165M216 268h65M231 263v15M256 263v15M311 273v20M393.4 260.5l9-2.5v10l-9-2.5zM4 281.8h123M4 287.4h123M83.5 287.4v5.6M84.9 280.6h1.3M104.7 287.4v5.6M267.4 287.2h1.2"/>
<path d="M267.4 286h1.2M268 285.5v1.1"/>
<circle cx="164.4" cy="79.2" r="1"/>
<circle cx="164.4" cy="79.2" r=".95"/>
<circle cx="164.4" cy="69.2" r=".95"/>
<circle cx="164.4" cy="69.2" r=".99"/>
<circle cx="170.9" cy="62.8" r=".9"/>
<circle cx="181.4" cy="63.3" r="1"/>
<circle cx="181.4" cy="63.3" r=".82"/>
<circle cx="187.7" cy="63.3" r="1.14"/>
<circle cx="187.7" cy="63.3" r="1.11"/>
<circle cx="193.9" cy="63.3" r=".84"/>
<circle cx="193.9" cy="63.3" r="1.01"/>
<circle cx="193.9" cy="63.3" r=".41"/>
<circle cx="200.1" cy="63.3" r="1.14"/>
<circle cx="200.1" cy="63.3" r="1.11"/>
<circle cx="206.4" cy="63.3" r="1"/>
<circle cx="206.4" cy="63.3" r=".83"/>
<circle cx="237.5" cy="62.8" r=".9"/>
<circle cx="254.2" cy="62.8" r=".9"/>
<circle cx="274.1" cy="79.2" r=".95"/>
<circle cx="274.1" cy="69.2" r=".99"/>
<circle cx="274.1" cy="79.2" r="1"/>
<circle cx="274.1" cy="69.2" r=".95"/>
<circle cx="170.9" cy="85.5" r=".9"/>
<circle cx="181.4" cy="85" r="1"/>
<circle cx="181.4" cy="85" r=".82"/>
<circle cx="187.7" cy="85" r="1.16"/>
<circle cx="187.7" cy="85" r="1.11"/>
<circle cx="193.9" cy="85" r=".84"/>
<circle cx="193.9" cy="85" r="1.01"/>
<circle cx="193.9" cy="85" r=".41"/>
<circle cx="200.1" cy="85" r="1.16"/>
<circle cx="200.1" cy="85" r="1.11"/>
<circle cx="204.3" cy="94.2" r=".98"/>
<circle cx="206.4" cy="85" r="1"/>
<circle cx="206.4" cy="85" r=".83"/>
<circle cx="237.5" cy="85.5" r=".9"/>
<circle cx="245.4" cy="88.3" r=".86"/>
<circle cx="379.1" cy="120" r=".91"/>
<circle cx="164.2" cy="128.3" r=".99"/>
<circle cx="164.2" cy="128.3" r=".96"/>
<circle cx="185.5" cy="123.1" r=".85"/>
<circle cx="185.6" cy="123.1" r=".9"/>
<circle cx="185.6" cy="123.1" r=".99"/>
<circle cx="189.7" cy="120" r=".99"/>
<circle cx="189.7" cy="120" r=".91"/>
<circle cx="189.7" cy="120" r=".35"/>
<circle cx="192.6" cy="120" r=".86"/>
<circle cx="192.6" cy="120" r=".9"/>
<circle cx="195.2" cy="120" r=".87"/>
<circle cx="195.2" cy="120" r=".91"/>
<circle cx="202.9" cy="123.1" r=".99"/>
<circle cx="202.9" cy="123.2" r=".89"/>
<circle cx="202.9" cy="123.1" r=".87"/>
<circle cx="245.5" cy="123.1" r=".87"/>
<circle cx="245.6" cy="123.1" r="1"/>
<circle cx="252.9" cy="123.1" r=".87"/>
<circle cx="252.9" cy="123.1" r="1"/>
<circle cx="252.9" cy="123.2" r=".9"/>
<circle cx="274.2" cy="128.3" r="1"/>
<circle cx="274.2" cy="128.3" r=".96"/>
<circle cx="334.2" cy="132.7" r="1.5"/>
<circle cx="334.2" cy="132.7" r="1.14"/>
<circle cx="334.2" cy="132.7" r="1.33"/>
<circle cx="334.2" cy="132.7" r="1.17"/>
<circle cx="356.2" cy="132.7" r="1.13"/>
<circle cx="356.2" cy="132.7" r="1.34"/>
<circle cx="356.2" cy="132.7" r="1.5"/>
<circle cx="364.5" cy="123.5" r=".92"/>
<circle cx="364.7" cy="134.4" r=".92"/>
<circle cx="365.3" cy="120.8" r=".97"/>
<circle cx="365.3" cy="137.3" r=".96"/>
<circle cx="368" cy="138" r=".91"/>
<circle cx="368" cy="138" r=".98"/>
<circle cx="368.1" cy="120.2" r=".91"/>
<circle cx="373.5" cy="129" r="8.8"/>
<circle cx="379" cy="137.8" r=".92"/>
<circle cx="381.8" cy="137.3" r=".96"/>
<circle cx="381.8" cy="120.8" r=".97"/>
<circle cx="382.4" cy="123.6" r=".91"/>
<circle cx="334.2" cy="140.2" r="1.32"/>
<circle cx="334.2" cy="140.2" r="1.5"/>
<circle cx="334.2" cy="140.2" r="1.14"/>
<circle cx="334.2" cy="140.2" r="1.17"/>
<circle cx="356.2" cy="140.2" r="1.33"/>
<circle cx="356.2" cy="140.2" r="1.17"/>
<circle cx="356.2" cy="140.2" r="1.13"/>
<circle cx="356.2" cy="140.2" r="1.5"/>
<circle cx="170.9" cy="171.3" r=".9"/>
<circle cx="185.4" cy="168.5" r=".42"/>
<circle cx="193.1" cy="168.6" r=".4"/>
<circle cx="195.4" cy="168.5" r=".4"/>
<circle cx="203" cy="168.5" r=".41"/>
<circle cx="204.2" cy="171.3" r=".89"/>
<circle cx="237.5" cy="171.3" r=".9"/>
<circle cx="245.4" cy="168.6" r=".39"/>
<circle cx="253" cy="168.6" r=".42"/>
<circle cx="254.2" cy="171.3" r=".9"/>
<circle cx="170.9" cy="182.7" r=".84"/>
<circle cx="170.9" cy="194" r=".9"/>
<circle cx="182.3" cy="180.9" r="1"/>
<circle cx="204.2" cy="194" r=".89"/>
<circle cx="204.2" cy="182.7" r=".84"/>
<circle cx="237.5" cy="194" r=".9"/>
<circle cx="253.9" cy="182.7" r="2.43"/>
<circle cx="254.2" cy="194" r=".9"/>
<circle cx="191.3" cy="205.7" r=".98"/>
<circle cx="257.4" cy="203.4" r=".99"/>
</g>
<path d="M412.4 262.3a2.5 2.5 0 0 0-4.1-1.1 2.5 2.5 0 0 0 1 4.2 2.5 2.5 0 0 0 3.2-2.9l-.1-.2" fill="none" stroke="#000" stroke-width=".3" stroke-dasharray="30.5 1.3 1.3 1.3" stroke-dashoffset="24.5" stroke-linecap="butt"/>
<path d="M414.8 261.5a5 5 0 0 0-8.3-2 5 5 0 0 0 2.2 8.3 5 5 0 0 0 6.2-6l-.1-.3" fill="none" stroke="#000" stroke-width=".3" stroke-dasharray="30.5 1.3 1.3 1.3" stroke-dashoffset="16.7" stroke-linecap="butt"/>
<path d="M345.2 129v15.5" fill="none" stroke="#000" stroke-width=".3" stroke-dasharray="30.5 1.3 1.3 1.3" stroke-dashoffset="24.6"/>
<path d="M253.4 182.7h-.8M254.2 183.5v.8M254.2 181.8v-.8M255.1 182.7h.8" fill="none" stroke="#000" stroke-width=".3" stroke-dasharray="30.5 1.3 1.3 1.3"/>
<path d="M410 255.7v14.9" fill="none" stroke="#000" stroke-width=".3" stroke-dasharray="30.5 1.3 1.3 1.3" stroke-dashoffset="25"/>
<path d="M403.4 263l12.6-.1" fill="none" stroke="#000" stroke-width=".3" stroke-dasharray="30.5 1.3 1.3 1.3" stroke-dashoffset="26.1"/>
<path d="M216 248v5" fill="none" stroke="#000" stroke-width=".3" stroke-dasharray="30.5 1.3 1.3 1.3" stroke-dashoffset="29.9"/>
<path d="M168.1 85v-21.7M193.9 85v-21.7M243.9 85v-21.7M269.7 85v-21.7" fill="none" stroke="#f00" stroke-width=".3" stroke-dasharray="30.5 1.3 1.3 1.3" stroke-dashoffset="21.6"/>
<g fill="#000">
<path d="M331.1 141.3l.5 .3h-.6z"/>
<path d="M142.9 32.2l.6-.2v.3zM167.5 32l.6 .2-.6 .1z"/>
<path d="M193.3 25.5l.6 .2-.6 .1zM142.9 25.7l.6-.2v.3zM279.3 54.5l.6 .1-.6 .2zM269.7 54.6l.6-.1v.3zM243.3 25.5l.6 .2-.6 .1zM193.9 25.7l.6-.2v.3z"/>
<path d="M213.7 63.3l.2 .6h-.3zM213.6 84.4h.3l-.2 .6zM283.8 171.3l.1 .6h-.3zM283.6 193.4h.3l-.1 .6zM287 169l.2 .6h-.4zM286.8 195.8h.4l-.2 .6z"/>
<path d="M142.9 113l.6-.2v.3zM279.3 112.8l.6 .2-.6 .1zM181.4 58.3l.6-.1v.3zM205.8 58.2l.6 .1-.6 .2zM171.4 48.4l.6-.1v.3zM215.8 48.3l.6 .1-.6 .2zM181.4 85.8l-.2 .6h.3zM193.9 85.8l-.2 .6h.3zM345.2 145.4l.6-.1v.3zM358.3 145.3l.6 .1-.6 .2zM142.9 164l.6-.1v.3zM170.3 163.9l.6 .1-.6 .2zM237.6 164l.6-.1v.3zM253.6 163.9l.6 .1-.6 .2zM171.7 194.4l.4 .5 .2-.3zM254.2 194.9l-.2 .6h.4zM171.7 182.7l.6 .1v-.3z"/>
<path d="M327.3 142.2h.3l-.2 .6zM327.4 116.8l.2 .6h-.3z"/>
<path d="M344.6 145.3l.6 .1-.6 .2zM331.6 145.4l.6-.1v.3zM279.3 163.9l.6 .1-.6 .2zM254.2 164l.6-.1v.3zM344.1 181.6l.6 .2-.6 .2zM342.7 181.8l.6-.2v.4z"/>
<path d="M170.9 164l.6-.1v.3zM203.6 163.9l.6 .1-.6 .2z"/>
<path d="M204.2 164.1l.6-.1v.2zM237 164l.6 .1-.6 .1z"/>
<path d="M338.7 183.4l.2 .6h-.3zM338.6 187.8h.3l-.2 .6z"/>
<path d="M137.8 220.6h.3l-.2 .6zM137.9 171.8l.2 .6h-.3z"/>
</g>
<g font-size="6.3">
<text x="282.1" y="250.3">名称</text>
<text x="347.1" y="250.3">图号</text>
<text x="282.1" y="260.3">材质</text>
<text x="347.1" y="260.3">质量</text>
<text x="383.3" y="262.1">视</text>
<text x="383.3" y="269.9">图</text>
<text x="282.1" y="270.3">版次</text>
<text x="347.1" y="270.3">比例</text>
</g>
<g font-size="4.2">
<text x="4.8" y="237.6">注意：1.行走平行度（正面+侧面），450行程内，≤±0.03mm，1000行程内，≤±0.05mm。</text>
<text x="12.2" y="243.3">2.本体形变，450行程内，≤±0.03mm，1000行程内，≤±0.05mm。</text>
<text x="18.6" y="251.3">型号/规格</text>
<text x="70.6" y="251.3">GTH8-150-BR-M20-C4</text>
<text x="301.9" y="249.5">GTH8-150-BR-M20-C4</text>
<text x="14.4" y="258.3">螺杆型号/规格</text>
<text x="19.7" y="263.9">有效行程</text>
<text x="63.7" y="258.3">1605</text>
<text x="86.5" y="263.9">150</text>
<text x="89.9" y="258.3">1610</text>
<text x="111.7" y="258.3">1620</text>
<text x="19.7" y="269.5">精度等级</text>
<text x="87.6" y="269.5">C7</text>
<text x="259" y="267">2022/9/23</text>
<text x="19.7" y="275.2">马达容量</text>
<text x="70.6" y="275.2">200/400W（无刹车）</text>
<text x="15.4" y="280.8">重复定位精度</text>
<text x="86.7" y="280.8">0.02</text>
<text x="9.1" y="286.4">感应开关方式及数量</text>
<text x="72.7" y="286.4">外挂型三只（C4）</text>
<text x="15.5" y="292">建议最快速度</text>
<text x="60.5" y="292">250MM/S</text>
<text x="86.7" y="292">500MM/S</text>
<text x="106.4" y="292">1000MMM/S</text>
</g>
<g font-size="4.1">
<text x="257.3" y="184.2">I</text>
<text x="360.9" y="182.7">I</text>
<text x="356.8" y="187.9">1 : 1</text>
</g>
<g font-size="3.5">
<text x="150.8" y="26.9">153 滑台原点位置</text>
<text x="205.4" y="26.9">150 有效行程</text>
<text x="105.8" y="33.4">75.50 滑台极限位置 1</text>
<text x="195.8" y="49.7">135</text>
<text x="196.7" y="59.6">75</text>
<text x="281.7" y="55.9">30.50 滑台极限位置 1</text>
<text x="215" y="75.5" transform="rotate(-90 215 75.5)">65</text>
<text x="160.4" y="95.5">4 x M6 贯穿</text>
<text x="195.5" y="95.4">2 x</text>
<text x="207.2" y="95.4">5</text>
<text x="215.6" y="95.4">8</text>
<text x="211.4" y="114.2">411</text>
<text x="328.7" y="131.5" transform="rotate(-90 328.7 131.5)">78</text>
<text x="313.4" y="138.9">基准面</text>
<text x="334.3" y="146.7">40.70</text>
<text x="350.9" y="146.7">41</text>
<text x="156.9" y="165.3">84</text>
<text x="180.9" y="165.3">100</text>
<text x="217.6" y="165.4">100</text>
<text x="242.7" y="165.3">50</text>
<text x="257.9" y="165.3">77</text>
<text x="173.5" y="182.2">2 x</text>
<text x="185" y="182.2">5 H7</text>
<text x="198.9" y="182.2">4</text>
<text x="285.1" y="183.9" transform="rotate(-90 285.1 183.9)">68</text>
<text x="288.3" y="183.9" transform="rotate(-90 288.3 183.9)">82</text>
<text x="347.7" y="183.1">2</text>
<text x="139.2" y="200" transform="rotate(-90 139.2 200)">148</text>
<text x="189.7" y="203.4">4 x M6</text>
<text x="206.3" y="203.4">15</text>
<text x="256.7" y="201.1">4 x M6</text>
<text x="271.5" y="201.1">15</text>
<text x="338.3" y="201" transform="rotate(-90 338.3 201)">+0.012</text>
<text x="341.8" y="199.2" transform="rotate(-90 341.8 199.2)">0</text>
<text x="194.1" y="206.9">5.40 贯穿</text>
<text x="260.1" y="204.6">5.40 贯穿</text>
<text x="341.8" y="204.5" transform="rotate(-90 341.8 204.5)">5</text>
<text x="221.4" y="246.8">1</text>
<text x="221.4" y="251.8">2</text>
<text x="218.8" y="256.8">序号</text>
<text x="232.2" y="256.8">修 订 版 次</text>
<text x="257.5" y="256.8">设计变更编号</text>
<text x="228.2" y="261.8">设</text>
<text x="240.1" y="261.8">计</text>
<text x="252" y="261.8">变</text>
<text x="263.9" y="261.8">更</text>
<text x="219.1" y="266.7">设 计</text>
<text x="368.3" y="269.3">1:3</text>
<text x="219.1" y="271.7">校 核</text>
<text x="219.1" y="276.7">批 准</text>
<text x="222.9" y="282.7">技术要求：</text>
<text x="231.8" y="287.3">1、未标注公差全部 0.1</text>
<text x="231.7" y="291.8">2、未标注倒角全部C0.3</text>
</g>
</svg>
